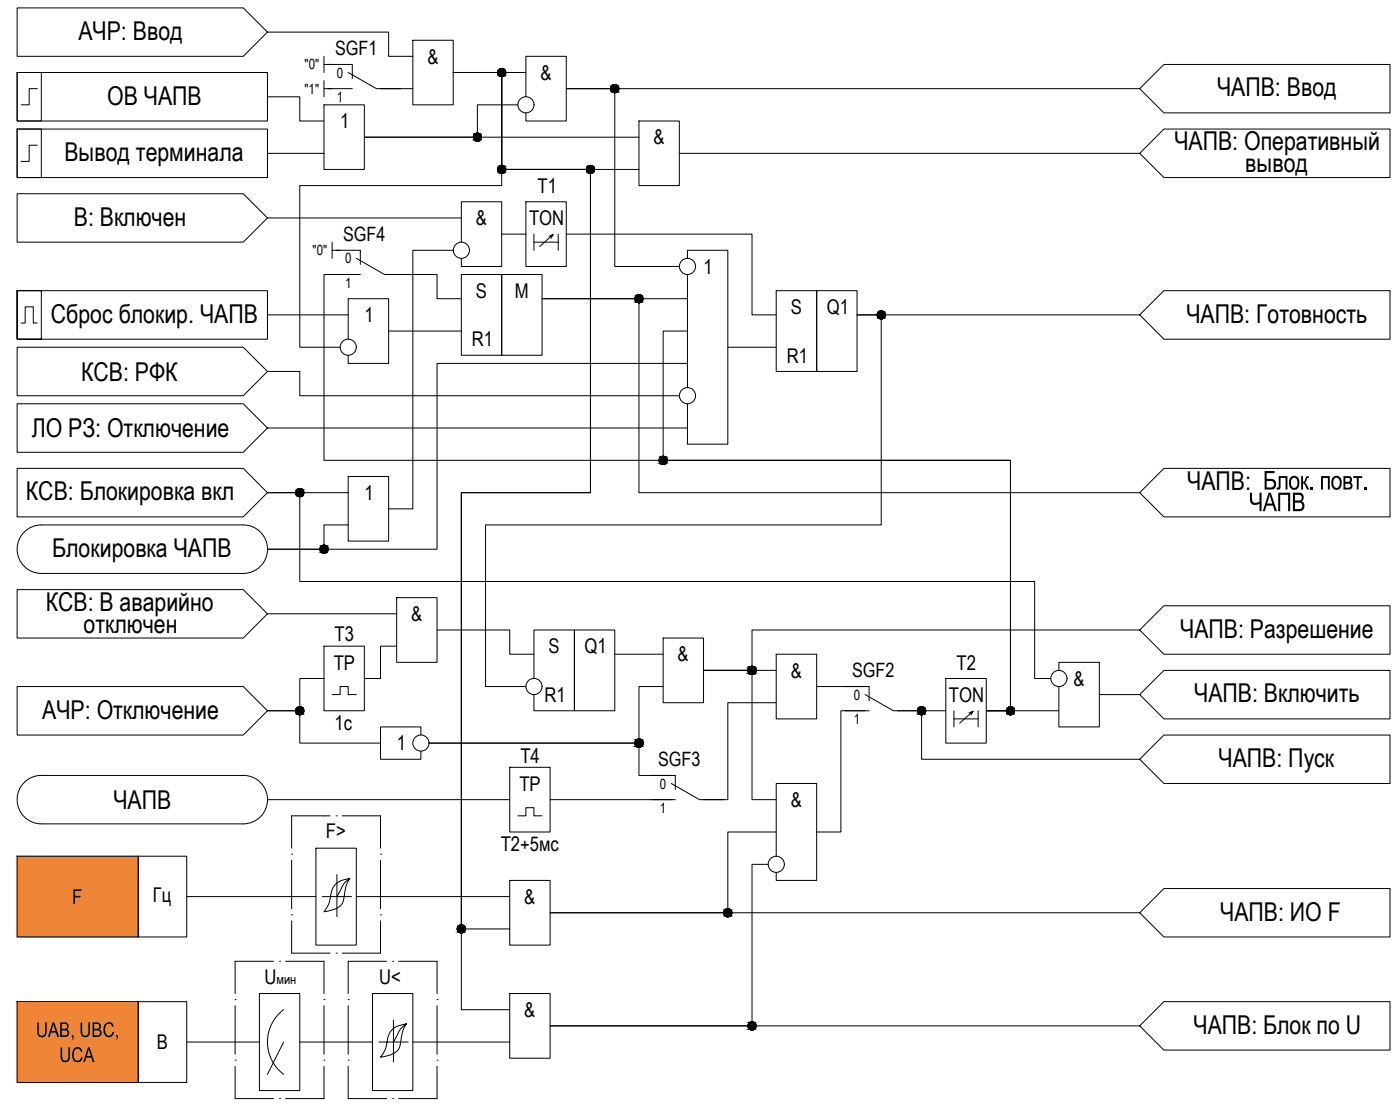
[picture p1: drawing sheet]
<svg xmlns="http://www.w3.org/2000/svg" width="605mm" height="482mm" viewBox="0 0 605 482" stroke-linecap="round" stroke-linejoin="round" font-family="sans-serif">
<!-- layer: 0 -->
<g fill="none" stroke="#000" stroke-width=".43">
<path d="M7.4 3.4h97.7l10.5 10.5-10.5 10.4h-97.7zM115.6 13.9h52.3v10.4h10.5M178.4 17.4h17.4v27.9h-17.4zM7.4 31.3h10.5v21h-10.5zM7.4 31.3h108.2v21h-108.2zM16.1 38.3h-3.5v7h-3.5M140 24.3v7M140 34.8v7M140 27.8h3.5M140 38.3h3.5M164.4 38.3h14M195.8 31.3h21v41.9h59.3"/>
<path d="M195.8 31.3h21v41.9h38.3v139.6h-55.8v188.4h21M195.8 31.3h21v48.9h-87.3v69.8h17.5M195.8 31.3h21v41.9h38.3v139.6h-55.8v223.3h21M195.8 31.3h31.4M492.5 38.3l10.4-10.5h97.7v21h-97.7zM492.5 38.3h-247.8h20.9v76.8h27.9M7.4 55.7h108.2v21h-108.2zM7.4 55.7h10.5v21h-10.5zM115.6 41.8h13.9v10.5h10.5M140 45.3h17.4v27.9h-17.4zM223.8 45.3h-17.5v14h-48.9h118.7M227.2 41.8v-17.5h17.5v28h-17.5v-3.5"/>
<path d="M276.1 52.3h17.4v27.9h-17.4zM16.1 62.7h-3.5v7h-3.5M115.6 66.2h24.4M293.5 66.2h199l10.4 10.5h97.7v-21h-97.7l-10.4 10.5M7.4 83.7h97.7l10.5 10.4-10.5 10.5h-97.7zM115.6 94.1h83.7M227.2 87.2h17.5v27.9h-17.5zM143.5 104.6v7M143.5 108.1h3.5M154 118.6h-14v80.2h296.6v108.2h-10.4h10.4v-108.2h-150.1v-55.8h10.5M167.9 118.6h20.9v10.4h10.5M195.8 108.1h-17.4v111.7h-10.5"/>
<path d="M199.3 118.6h17.5v34.8h-17.5zM199.3 104.6v-17.4h17.5v27.9h-17.5v-3.5M216.8 118.6h17.4v34.8h-17.4zM216.8 101.1h10.4M230.7 101.1v7M230.7 104.6h10.5M237.2 102.1l1.8-.8-5.8 5.2M239 101.3l-.9 1.6M241.2 101.1v7M244.7 101.1h80.2v34.9h10.5M297 111.6v-3.5h17.5v83.7h-17.5v-17.4M297 118.6v48.8"/>
<path d="M7.4 125.5h108.2v21h-108.2v-21v21h10.5v-21zM9.1 139.5h1.8v-7h3.5v7h1.7M115.6 136h34.8M297 129h-62.8h41.9v83.8h216.4M335.4 125.5h17.5v34.9h-17.5zM352.9 125.5h17.4v34.9h-17.4zM492.5 136h-122.2h10.5v90.7h-171v69.8h17.4M492.5 136l10.4-10.5h97.7v21h-97.7zM7.4 150h97.7l10.5 10.4-10.5 10.5h-97.7zM150.4 146.5v-17.5h17.5v28h-17.5v-3.6M167.9 143h31.4M297 157h-108.2v80.2h-73.2h24.4v-10.5h10.4"/>
<path d="M314.5 150h20.9M7.4 174.4h97.7l10.5 10.5-10.5 10.5h-97.7zM115.6 160.4h13.9v10.5h164M115.6 184.9h181.4M7.4 202.3h97.7l10.5 10.5-10.5 10.5h-97.7zM115.6 212.8h13.9v38.3h317.6v42h7M115.6 212.8h34.8M150.4 205.8h17.5v27.9h-17.5zM502.9 202.3h97.7v21h-97.7l-10.4-10.5zM17.9 226.7h87.2a10.5 10.5 0 0 1 10.5 10.5 10.5 10.5 0 0 1-10.5 10.5h-87.2M17.9 226.7a10.5 10.5 0 0 0-10.5 10.5 10.5 10.5 0 0 0 10.5 10.5M7.4 254.7h97.7l10.5 10.4-10.5 10.5h-97.7z"/>
<path d="M171.4 258.1h17.4v28h-17.4zM115.6 265.1h55.8M140 279.1h17.4v27.9h-17.4zM171.4 279.1h-7v14h-7M188.8 272.1h31.5v10.5h10.4M248.2 272.1h17.4v34.9h-17.4zM286.5 275.6h17.5v27.9h-17.5zM492.5 272.1h-167.6v17.4h-20.9M492.5 272.1l10.4-10.5h97.7v21h-97.7zM7.4 296.5h97.7l10.5 10.5-10.5 10.5h-97.7zM140 293.1h-10.5v13.9h-13.9M230.7 293.1v-21h17.5v34.9h-17.5v-7"/>
<path d="M265.6 282.6h20.9M286.5 296.5h-10.4v24.5h-90.7M304 289.5h20.9v55.9h10.5M304 289.5h31.4M335.4 282.6h17.5v27.9h-17.5zM352.9 296.5h20.9M408.7 293.1h17.5v27.9h-17.5zM457.5 289.5v-3.4h17.5v27.9h-17.5v-17.5M115.6 307h13.9v14h34.9M143.5 300h3.5v-3.5h3.4v3.5h3.6M181.9 317.5v-3.5h-17.5v13.9h17.5v-3.5M335.4 303.5h-20.9v41.9h-10.5"/>
<path d="M373.8 307h-10.5v52.4h-10.4M387.8 307h10.4v20.9h94.3M398.2 307h10.5M412.2 307v7M412.2 310.5h10.4M418.6 308l1.9-.8-5.9 5.2M420.5 307.2l-.9 1.6M422.6 307v7M426.2 307h31.3M475 300h17.5M492.5 300l10.4-10.5h97.7v21h-97.7zM17.9 334.9h87.2"/>
<path d="M17.9 334.9a10.5 10.5 0 0 0-10.5 10.5 10.5 10.5 0 0 0 10.5 10.4M105.1 334.9a10.5 10.5 0 0 1 10.5 10.5 10.5 10.5 0 0 1-10.5 10.4h-87.2M185.4 321h90.7v13.9h14M220.3 331.4h17.4v28h-17.4zM492.5 327.9l10.4-10.4h97.7v20.9h-97.7zM115.6 345.4h104.7M223.8 352.4h3.4v-3.5h3.5v3.5h3.5M237.7 345.4h52.4M335.4 359.4h-20.9v34.8h-76.8h254.8M7.4 369.8h52.3v34.9h-52.3zM59.7 369.8h21v34.9h-21zM136.5 366.3h17.5v41.9h-17.5z"/>
<path d="M145.6 377.8v18.1M151.2 379.4l-1.5 2.9-1 5.2a6.3 6.3 0 0 1-5.8 5.7l-2.9 .6a14.2 14.2 0 0 0 3.2-8.6 7.1 7.1 0 0 1 6.3-5.4l1.7-.4-2.7 2.5-2.9 5.4h-6.3M331.9 373.3h-7v69.8h-87.2h254.8M335.4 369.8v-31.4h17.5v41.9h-17.5v-3.5M80.7 387.3h55.8M145.6 387.3h6.3M154 387.3h66.3M220.3 380.3h17.4v27.9h-17.4zM492.5 394.2l10.4-10.4h97.7v20.9h-97.7zM7.4 432.6h52.3v34.9h-52.3zM59.7 432.6h21v34.9h-21zM112.1 429.1h17.4v41.9h-17.4z"/>
<path d="M122.5 436.1a17.5 17.5 0 0 0 0 27.9M160.9 429.1h17.5v41.9h-17.5zM220.3 429.1h17.4v28h-17.4zM80.7 450.1h31.4M122.5 450.1l-6.9 13.9M129.5 450.1h31.4M170 440.6v18.1M170 450.1h6.4M175.6 442.2l-1.5 2.9-1 5.3a6.3 6.3 0 0 1-5.8 5.6l-2.9 .6a14.5 14.5 0 0 0 3.2-8.6 7.1 7.1 0 0 1 6.3-5.4l1.7-.4-2.7 2.5-2.9 5.4h-6.3M178.4 450.1h41.9M492.5 443.1l10.4-10.5h97.7v20.9h-97.7z"/>
<circle cx="216.8" cy="31.3" r="1.76"/>
<circle cx="265.7" cy="38.3" r="1.76"/>
<circle cx="206.3" cy="59.2" r="1.76"/>
<circle cx="227.3" cy="45.3" r="3.5"/>
<circle cx="216.8" cy="73.2" r="1.76"/>
<circle cx="255.2" cy="73.2" r="1.76"/>
<circle cx="199.4" cy="108.1" r="3.5"/>
<circle cx="297.1" cy="115.1" r="3.5"/>
<circle cx="276.1" cy="129" r="1.76"/>
<circle cx="380.8" cy="136" r="1.76"/>
<circle cx="150.5" cy="150" r="3.5"/>
<circle cx="297.1" cy="170.9" r="3.5"/>
<circle cx="286.6" cy="198.8" r="1.76"/>
<circle cx="129.6" cy="212.8" r="1.76"/>
<circle cx="140" cy="237.2" r="1.76"/>
<circle cx="230.7" cy="296.5" r="3.5"/>
<circle cx="325" cy="289.5" r="1.76"/>
<circle cx="457.6" cy="293" r="3.5"/>
<circle cx="129.6" cy="307" r="1.76"/>
<circle cx="398.2" cy="307" r="1.76"/>
<circle cx="436.6" cy="307" r="1.76"/>
<circle cx="181.9" cy="320.9" r="3.5"/>
<circle cx="276.1" cy="320.9" r="1.76"/>
<circle cx="335.4" cy="373.3" r="3.5"/>
<circle cx="314.5" cy="394.2" r="1.76"/>
<circle cx="199.4" cy="401.2" r="1.76"/>
<circle cx="325" cy="443.1" r="1.76"/>
</g>
<g fill="#ef8637" stroke="#ef8637" stroke-width=".43">
<path d="M7.4 369.8l52.3 34.9v-34.9zM7.4 369.8l52.3 34.9h-52.3z"/>
<path d="M7.4 432.6l52.3 34.9v-34.9zM7.4 432.6l52.3 34.9h-52.3z"/>
</g>
<g fill="none" stroke="#000" stroke-width=".43">
<path d="M141.7 27.8h10.5v6.1M141.7 38.3h10.5M150.4 31.3l12.3 7h10.4M145.2 108.1h10.5v6.1M145.2 118.6h10.5M154 111.6l12.2 7h10.4M365.1 296.5h10.4v6.1M365.1 307h10.4M373.8 300l12.2 7h10.5M281.3 334.9h10.5v6.1M290.1 338.4l12.2 7h10.5M142.6 352.4h-16.6v13.9"/>
<path d="M145.2 352.4h.1M147.9 352.4h16.5v13.9M281.3 345.4h10.5M126 368.9h.1M126 371.5v21M164.4 368.9h.1M164.4 371.5v21M126 395.1h.1M126 397.8v13.9h16.6M164.4 395.1h.1M164.4 397.8v13.9h-16.5M118.2 415.2h-16.6v13.9"/>
<path d="M120.8 415.2h.1M123.4 415.2h16.6v13.9M145.2 411.7h.1M167 415.2h-16.6v13.9M169.7 415.2h.1M172.3 415.2h16.5v13.9M101.6 431.7h.1M101.6 434.4v20.9M140 431.7h.1M140 434.4v20.9M150.4 431.7h.1M150.4 434.4v20.9"/>
<path d="M188.8 431.7h.1M188.8 434.4v20.9M101.6 457.9h.1M140 457.9h.1M150.4 457.9h.1M188.8 457.9h.1M101.6 460.5v14h16.6M120.8 474.5h.1M140 460.5v14h-16.6M150.4 460.5v14h16.6M169.7 474.5h.1M188.8 460.5v14h-16.5"/>
</g>
<!-- layer: 0 -->
<g fill="#000" stroke="#000" stroke-width=".43">
<path d="M216.4 33h.8zM216.5 29.6h.5zM265.3 40h.7zM265.4 36.6h.4zM206.1 57.5h.4zM205.9 60.9h.8zM216.4 74.9h.8zM216.5 71.5h.5zM254.8 74.9h.8zM254.9 71.5h.4zM275.7 130.7h.8zM275.8 127.3h.5z"/>
<path d="M380.4 137.7h.8zM380.5 134.3h.5zM286.3 197.1h.5zM129.2 214.5h.8zM129.3 211.1h.4zM286.2 200.5h.8zM139.6 238.9h.8zM139.7 235.5h.5zM324.6 291.2h.8zM324.7 287.8h.5zM129.2 308.7h.8zM129.3 305.3h.4z"/>
<path d="M275.8 319.2h.5zM397.8 308.7h.8zM398 305.3h.4zM436.2 308.7h.8zM436.4 305.3h.4zM275.7 322.7h.8zM199.1 399.5h.4zM314.1 395.9h.8zM314.2 392.5h.5zM199 402.9h.7zM324.6 444.8h.8zM324.7 441.4h.5z"/>
<path d="M216.4 33h.6zM216.5 33h.5z"/>
<path d="M216.5 29.6h.7zM216.4 29.6h.8z"/>
<path d="M216.4 29.6l.9 .1zM216.2 29.7h1.1z"/>
<path d="M216.2 29.7h1.3zM216.1 29.7h1.4z"/>
<path d="M216.2 33h1.1zM216.2 33h1z"/>
<path d="M216.1 29.7l1.5 .1zM215.9 29.8h1.7z"/>
<path d="M216.1 32.9h1.4zM216.1 32.9l1.2 .1z"/>
<path d="M215.9 29.8l1.9 .1zM215.8 29.9h2z"/>
<path d="M215.9 32.8h1.7zM215.9 32.8l1.6 .1z"/>
<path d="M215.8 29.9l2.1 .1zM215.6 30h2.3z"/>
<path d="M215.8 32.8h2zM215.8 32.8h1.8z"/>
<path d="M215.6 30l2.5 .1zM215.5 30.1h2.6z"/>
<path d="M215.6 32.6h2.3zM215.6 32.6l2.2 .2z"/>
<path d="M215.5 30.1l2.6 .2zM215.5 30.1l2.6 .2z"/>
<path d="M215.5 32.5h2.6zM215.5 32.5l2.4 .1z"/>
<path d="M215.4 30.3l2.8 .1zM215.4 30.3l2.8 .1z"/>
<path d="M215.4 32.4h2.7zM215.4 32.4l2.7 .1z"/>
<path d="M215.3 30.4l3 .1zM215.3 30.4l3 .1z"/>
<path d="M215.3 32.3h2.9zM215.3 32.3l2.8 .1z"/>
<path d="M215.2 30.5l3.2 .2zM215.2 30.5l3.2 .2z"/>
<path d="M215.2 32.1h3.1zM215.2 32.1l3 .2z"/>
<path d="M215.2 30.7l3.2 .1zM215.2 30.7l3.2 .1z"/>
<path d="M215.2 32h3.2zM215.2 32l3.1 .1z"/>
<path d="M215.1 30.8l3.4 .2zM215.1 30.8l3.4 .2z"/>
<path d="M215.1 31.8h3.3zM215.1 31.8l3.3 .2z"/>
<path d="M215 31l3.5 .1zM215 31l3.5 .1z"/>
<path d="M215 31.7h3.5zM215 31.7l3.4 .1z"/>
<path d="M215 31.1l3.5 .2zM215 31.1l3.5 .2z"/>
<path d="M215 31.3l3.5 .2zM215 31.3l3.5 .2z"/>
<path d="M215 31.5h3.5zM215 31.5l3.5 .2z"/>
<path d="M265.3 40h.5zM265.4 40h.4z"/>
<path d="M265.4 36.6h.6zM265.3 36.6h.7z"/>
<path d="M265.3 36.6h.9zM265 36.6h1.2z"/>
<path d="M265 36.6l1.4 .1zM264.9 36.7h1.5z"/>
<path d="M265 39.9h1.2zM265 39.9l1 .1z"/>
<path d="M264.9 36.7l1.6 .1zM264.7 36.8h1.8z"/>
<path d="M264.9 39.9h1.5zM264.9 39.9h1.3z"/>
<path d="M264.7 36.8l1.9 .1zM264.7 36.8l1.9 .1z"/>
<path d="M264.7 39.8h1.8zM264.7 39.8l1.7 .1z"/>
<path d="M264.6 36.9l2.1 .1zM264.5 37h2.2z"/>
<path d="M264.6 39.7h2zM264.6 39.7l1.9 .1z"/>
<path d="M264.5 37l2.4 .1zM264.5 37l2.4 .1z"/>
<path d="M264.5 39.6h2.2zM264.5 39.6l2.1 .1z"/>
<path d="M264.4 37.1l2.6 .1zM264.4 37.1l2.6 .1z"/>
<path d="M264.4 39.5h2.5zM264.4 39.5l2.3 .1z"/>
<path d="M264.2 37.2l2.9 .2zM264.2 37.2l2.9 .2z"/>
<path d="M264.2 39.4h2.8zM264.2 39.4l2.7 .1z"/>
<path d="M264.2 37.4l3 .1zM264.2 37.4l3 .1z"/>
<path d="M264.2 39.2h2.9zM264.2 39.2l2.8 .2z"/>
<path d="M264.1 37.5l3.1 .2zM264.1 37.5l3.1 .2z"/>
<path d="M264.1 39.1h3.1zM264.1 39.1l3 .1z"/>
<path d="M264 37.7l3.3 .1zM264 37.7l3.3 .1z"/>
<path d="M264 38.9h3.2zM264 38.9l3.2 .2z"/>
<path d="M263.9 37.8l3.4 .2zM263.9 37.8l3.4 .2z"/>
<path d="M263.9 38.8h3.4zM263.9 38.8l3.3 .1z"/>
<path d="M263.9 38l3.5 .1zM263.9 38l3.5 .1z"/>
<path d="M263.9 38.6h3.4zM263.9 38.6l3.4 .2z"/>
<path d="M263.9 38.1l3.5 .2zM263.9 38.1l3.5 .2z"/>
<path d="M263.9 38.3l3.5 .2zM263.9 38.3l3.5 .2z"/>
<path d="M263.9 38.5h3.5zM263.9 38.5l3.4 .1z"/>
<path d="M206.1 57.5l.6 .1zM205.9 57.6h.8z"/>
<path d="M205.9 57.6h.9zM205.7 57.6h1.1z"/>
<path d="M205.7 57.6h1.3zM205.6 57.6h1.4z"/>
<path d="M205.6 57.6l1.6 .1zM205.4 57.7h1.8z"/>
<path d="M205.4 57.7l1.9 .1zM205.3 57.8h2z"/>
<path d="M205.3 57.8l2.1 .1zM205.1 57.9h2.3z"/>
<path d="M205.1 57.9l2.5 .1zM205.1 58h2.5z"/>
<path d="M205.1 58l2.6 .2zM205.1 58l2.6 .2z"/>
<path d="M204.9 58.2l2.9 .1zM204.9 58.2l2.9 .1z"/>
<path d="M204.8 58.3l3 .1zM204.8 58.3l3 .1z"/>
<path d="M204.8 58.4l3.1 .2zM204.8 58.4l3.1 .2z"/>
<path d="M204.7 58.6l3.3 .1zM204.7 58.6l3.3 .1z"/>
<path d="M204.7 59.9h3.2zM204.7 59.9l3.1 .2z"/>
<path d="M204.6 58.7l3.4 .2zM204.6 58.7l3.4 .2z"/>
<path d="M204.6 59.7h3.4zM204.6 59.7l3.3 .2z"/>
<path d="M204.6 58.9l3.4 .2zM204.6 58.9l3.4 .2z"/>
<path d="M204.5 59.1l3.6 .2zM204.5 59.1l3.6 .2z"/>
<path d="M204.5 59.4l3.5 .2zM204.5 59.4l3.5 .2z"/>
<path d="M204.6 59.6h3.4zM204.6 59.6l3.4 .1z"/>
<path d="M204.5 59.3h3.6zM204.5 59.3l3.5 .1z"/>
<path d="M205.9 60.9l.6 .1zM206.1 61h.4z"/>
<path d="M205.7 60.9h1.1zM205.7 60.9h1z"/>
<path d="M205.6 60.8h1.4zM205.6 60.8l1.2 .1z"/>
<path d="M205.4 60.7h1.8zM205.4 60.7l1.6 .1z"/>
<path d="M205.3 60.7h2zM205.3 60.7h1.9z"/>
<path d="M205.1 60.6h2.3zM205.1 60.6l2.2 .1z"/>
<path d="M205.1 60.4h2.5zM205.1 60.4l2.3 .2z"/>
<path d="M204.9 60.3h2.8zM204.9 60.3l2.7 .1z"/>
<path d="M204.8 60.2h3zM204.8 60.2l2.9 .1z"/>
<path d="M204.8 60.1h3zM204.8 60.1l3 .1z"/>
<path d="M216.4 74.9h.6zM216.5 74.9h.5z"/>
<path d="M216.5 71.5h.7zM216.4 71.5h.8z"/>
<path d="M216.4 71.5l.9 .1zM216.2 71.6h1.1z"/>
<path d="M216.2 71.6h1.3zM216.1 71.6h1.4z"/>
<path d="M216.2 74.8h1.1zM216.2 74.8l1 .1z"/>
<path d="M216.1 71.6l1.5 .1zM215.9 71.7h1.7z"/>
<path d="M216.1 74.8h1.4zM216.1 74.8h1.2z"/>
<path d="M215.9 71.7l1.9 .1zM215.8 71.8h2z"/>
<path d="M215.9 74.7h1.7zM215.9 74.7l1.6 .1z"/>
<path d="M215.8 71.8l2.1 .1zM215.6 71.9h2.3z"/>
<path d="M215.8 74.6h2zM215.8 74.6l1.8 .1z"/>
<path d="M215.6 71.9l2.5 .1zM215.5 72h2.6z"/>
<path d="M215.6 74.5h2.3zM215.6 74.5l2.2 .1z"/>
<path d="M215.5 72l2.6 .1zM215.5 72l2.6 .1z"/>
<path d="M215.5 74.4h2.6zM215.5 74.4l2.4 .1z"/>
<path d="M215.4 72.1l2.8 .1zM215.4 72.1l2.8 .1z"/>
<path d="M215.4 74.3h2.7zM215.4 74.3l2.7 .1z"/>
<path d="M215.3 72.2l3 .2zM215.3 72.2l3 .2z"/>
<path d="M215.3 74.2h2.9zM215.3 74.2l2.8 .1z"/>
<path d="M215.2 72.4l3.2 .1zM215.2 72.4l3.2 .1z"/>
<path d="M215.2 74h3.1zM215.2 74l3 .2z"/>
<path d="M215.2 72.5l3.2 .2zM215.2 72.5l3.2 .2z"/>
<path d="M215.2 73.9h3.2zM215.2 73.9l3.1 .1z"/>
<path d="M215.1 72.7l3.4 .2zM215.1 72.7l3.4 .2z"/>
<path d="M215.1 73.7h3.3zM215.1 73.7l3.3 .2z"/>
<path d="M215 72.9l3.5 .2zM215 72.9l3.5 .2z"/>
<path d="M215 73.5h3.5zM215 73.5l3.4 .2z"/>
<path d="M215 73.1l3.5 .1zM215 73.1l3.5 .1z"/>
<path d="M215 73.2l3.5 .2zM215 73.2l3.5 .2z"/>
<path d="M215 73.4h3.5zM215 73.4l3.5 .1z"/>
<path d="M254.8 74.9h.5zM254.9 74.9h.4z"/>
<path d="M254.9 71.5h.7zM254.8 71.5h.8z"/>
<path d="M254.8 71.5l.9 .1zM254.6 71.6h1.1z"/>
<path d="M254.6 71.6h1.3zM254.5 71.6h1.4z"/>
<path d="M254.6 74.8h1.1zM254.6 74.8l1 .1z"/>
<path d="M254.5 71.6l1.5 .1zM254.3 71.7h1.7z"/>
<path d="M254.5 74.8h1.4zM254.5 74.8h1.2z"/>
<path d="M254.3 71.7l1.9 .1zM254.2 71.8h2z"/>
<path d="M254.3 74.7h1.7zM254.3 74.7l1.6 .1z"/>
<path d="M254.2 71.8l2.1 .1zM254 71.9h2.3z"/>
<path d="M254.2 74.6h2zM254.2 74.6l1.8 .1z"/>
<path d="M254 71.9l2.4 .1zM254 71.9l2.4 .1z"/>
<path d="M254 74.5h2.3zM254 74.5l2.2 .1z"/>
<path d="M253.9 72l2.6 .1zM253.9 72l2.6 .1z"/>
<path d="M253.9 74.4h2.5zM253.9 74.4l2.4 .1z"/>
<path d="M253.8 72.1l2.8 .1zM253.8 72.1l2.8 .1z"/>
<path d="M253.8 74.3h2.7zM253.8 74.3l2.6 .1z"/>
<path d="M253.7 72.2l3 .2zM253.7 72.2l3 .2z"/>
<path d="M253.7 74.2h2.9zM253.7 74.2l2.8 .1z"/>
<path d="M253.6 72.4l3.2 .1zM253.6 72.4l3.2 .1z"/>
<path d="M253.6 74h3.1zM253.6 74l3 .2z"/>
<path d="M253.5 72.5l3.3 .2zM253.5 72.5l3.3 .2z"/>
<path d="M253.5 73.9h3.3zM253.5 73.9l3.2 .1z"/>
<path d="M253.5 72.7l3.4 .2zM253.5 72.7l3.4 .2z"/>
<path d="M253.5 73.7h3.3zM253.5 73.7l3.3 .2z"/>
<path d="M253.4 72.9l3.5 .2zM253.4 72.9l3.5 .2z"/>
<path d="M253.4 73.1l3.5 .1zM253.4 73.1l3.5 .1z"/>
<path d="M253.4 73.4l3.5 .1zM253.4 73.4l3.5 .1z"/>
<path d="M253.4 73.5h3.5zM253.4 73.5l3.4 .2z"/>
<path d="M253.4 73.2h3.5zM253.4 73.2l3.5 .2z"/>
<path d="M275.7 130.7l.6 .1zM275.8 130.8h.5z"/>
<path d="M275.8 127.3h.7zM275.7 127.3h.8z"/>
<path d="M275.7 127.3l.9 .1zM275.5 127.4h1.1z"/>
<path d="M275.5 127.4l1.3 .1zM275.4 127.5h1.4z"/>
<path d="M275.5 130.7h1.1zM275.5 130.7h1z"/>
<path d="M275.4 127.5h1.5zM275.2 127.5h1.7z"/>
<path d="M275.4 130.6h1.4zM275.4 130.6l1.2 .1z"/>
<path d="M275.2 127.5l1.9 .1zM275.1 127.6h2z"/>
<path d="M275.2 130.5h1.7zM275.2 130.5l1.6 .1z"/>
<path d="M275.1 127.6l2.1 .1zM274.9 127.7h2.3z"/>
<path d="M275.1 130.5h2zM275.1 130.5h1.8z"/>
<path d="M274.9 127.7l2.5 .1zM274.9 127.7l2.5 .1z"/>
<path d="M274.9 130.4h2.3zM274.9 130.4l2.2 .1z"/>
<path d="M274.8 127.8l2.6 .2zM274.8 127.8l2.6 .2z"/>
<path d="M274.8 130.2h2.6zM274.8 130.2l2.4 .2z"/>
<path d="M274.7 128l2.9 .1zM274.7 128l2.9 .1z"/>
<path d="M274.7 130.1h2.7zM274.7 130.1l2.7 .1z"/>
<path d="M274.7 128.1l2.9 .1zM274.7 128.1l2.9 .1z"/>
<path d="M274.7 130h2.9zM274.7 130l2.7 .1z"/>
<path d="M274.5 128.2l3.2 .2zM274.5 128.2l3.2 .2z"/>
<path d="M274.5 129.8h3.1zM274.5 129.8l3.1 .2z"/>
<path d="M274.5 128.4l3.2 .2zM274.5 128.4l3.2 .2z"/>
<path d="M274.5 129.7h3.2zM274.5 129.7l3.1 .1z"/>
<path d="M274.4 128.6l3.4 .1zM274.4 128.6l3.4 .1z"/>
<path d="M274.4 129.5h3.3zM274.4 129.5l3.3 .2z"/>
<path d="M274.4 128.7l3.4 .1zM274.4 128.7l3.4 .1z"/>
<path d="M274.4 129.4h3.4zM274.4 129.4l3.3 .1z"/>
<path d="M274.4 128.8l3.4 .2zM274.4 128.8l3.4 .2z"/>
<path d="M274.4 129l3.4 .2zM274.4 129l3.4 .2z"/>
<path d="M274.4 129.2h3.4zM274.4 129.2l3.4 .2z"/>
<path d="M380.4 137.7h.6zM380.5 137.7h.5z"/>
<path d="M380.5 134.3h.7zM380.4 134.3h.8z"/>
<path d="M380.4 134.3l.9 .1zM380.2 134.4h1.1z"/>
<path d="M380.2 134.4h1.3zM380.1 134.4h1.4z"/>
<path d="M380.2 137.7h1.1zM380.2 137.7h1z"/>
<path d="M380.1 134.4l1.5 .1zM379.9 134.5h1.7z"/>
<path d="M380.1 137.6h1.4zM380.1 137.6l1.2 .1z"/>
<path d="M379.9 134.5l1.9 .1zM379.8 134.6h2z"/>
<path d="M379.9 137.5h1.7zM379.9 137.5l1.6 .1z"/>
<path d="M379.8 134.6l2.1 .1zM379.6 134.7h2.3z"/>
<path d="M379.8 137.4h2zM379.8 137.4l1.8 .1z"/>
<path d="M379.6 134.7l2.5 .1zM379.6 134.7l2.5 .1z"/>
<path d="M379.6 137.3h2.3zM379.6 137.3l2.2 .1z"/>
<path d="M379.5 134.8l2.6 .1zM379.5 134.8l2.6 .1z"/>
<path d="M379.5 137.2h2.6zM379.5 137.2l2.4 .1z"/>
<path d="M379.4 134.9l2.9 .2zM379.4 134.9l2.9 .2z"/>
<path d="M379.4 137.1h2.7zM379.4 137.1l2.7 .1z"/>
<path d="M379.3 135.1l3 .1zM379.3 135.1l3 .1z"/>
<path d="M379.3 137h3zM379.3 137l2.8 .1z"/>
<path d="M379.2 135.2l3.2 .2zM379.2 135.2l3.2 .2z"/>
<path d="M379.2 136.8h3.1zM379.2 136.8l3.1 .2z"/>
<path d="M379.2 135.4l3.2 .1zM379.2 135.4l3.2 .1z"/>
<path d="M379.2 136.7h3.2zM379.2 136.7l3.1 .1z"/>
<path d="M379.1 135.5l3.4 .2zM379.1 135.5l3.4 .2z"/>
<path d="M379.1 136.5h3.3zM379.1 136.5l3.3 .2z"/>
<path d="M379.1 135.7l3.4 .1zM379.1 135.7l3.4 .1z"/>
<path d="M379.1 136.3h3.4zM379.1 136.3l3.3 .2z"/>
<path d="M379 135.8l3.5 .2zM379 135.8l3.5 .2z"/>
<path d="M379 136l3.5 .2zM379 136l3.5 .2z"/>
<path d="M379 136.2h3.5zM379 136.2l3.5 .1z"/>
<path d="M286.3 197.1h.7zM286.2 197.1h.8z"/>
<path d="M286.2 197.1l.9 .1zM286 197.2h1.1z"/>
<path d="M286 197.2h1.3zM285.9 197.2h1.4z"/>
<path d="M285.9 197.2l1.5 .1zM285.7 197.3h1.7z"/>
<path d="M285.7 197.3l1.9 .1zM285.6 197.4h2z"/>
<path d="M285.6 197.4l2.1 .1zM285.4 197.5h2.3z"/>
<path d="M285.4 197.5l2.4 .1zM285.4 197.5l2.4 .1z"/>
<path d="M285.3 197.6l2.6 .2zM285.3 197.6l2.6 .2z"/>
<path d="M285.2 197.8l2.8 .1zM285.2 197.8l2.8 .1z"/>
<path d="M285.2 199.9h2.7zM285.2 199.9l2.6 .1z"/>
<path d="M285.1 197.9l3 .1zM285.1 197.9l3 .1z"/>
<path d="M285.1 199.8h2.9zM285.1 199.8l2.8 .1z"/>
<path d="M285 198l3.2 .2zM285 198l3.2 .2z"/>
<path d="M285 199.6h3.1zM285 199.6l3 .2z"/>
<path d="M284.9 198.2l3.3 .1zM284.9 198.2l3.3 .1z"/>
<path d="M284.9 199.5h3.3zM284.9 199.5l3.2 .1z"/>
<path d="M284.9 198.3l3.4 .2zM284.9 198.3l3.4 .2z"/>
<path d="M284.9 199.3h3.3zM284.9 199.3l3.3 .2z"/>
<path d="M284.9 198.5l3.4 .2zM284.9 198.5l3.4 .2z"/>
<path d="M284.8 198.7l3.5 .1zM284.8 198.7l3.5 .1z"/>
<path d="M284.8 199l3.5 .2zM284.8 199l3.5 .2z"/>
<path d="M284.9 199.2h3.4zM284.9 199.2l3.3 .1z"/>
<path d="M284.8 198.8h3.5zM284.8 198.8l3.5 .2z"/>
<path d="M129.2 214.5h.5zM129.3 214.5h.4z"/>
<path d="M129.3 211.1h.7zM129.2 211.1h.8z"/>
<path d="M129.2 211.1h.9zM128.9 211.1h1.2z"/>
<path d="M128.9 211.1l1.4 .1zM128.8 211.2h1.5z"/>
<path d="M128.9 214.4h1.2zM128.9 214.4l1.1 .1z"/>
<path d="M128.8 211.2l1.6 .1zM128.6 211.3h1.8z"/>
<path d="M128.8 214.4h1.5zM128.8 214.4h1.3z"/>
<path d="M128.6 211.3l1.9 .1zM128.5 211.4h2z"/>
<path d="M128.6 214.3h1.8zM128.6 214.3l1.7 .1z"/>
<path d="M128.5 211.4l2.2 .1zM128.5 211.4l2.2 .1z"/>
<path d="M128.5 214.2h2zM128.5 214.2l1.9 .1z"/>
<path d="M128.4 211.5l2.4 .1zM128.3 211.6h2.5z"/>
<path d="M128.4 214.1h2.3zM128.4 214.1l2.1 .1z"/>
<path d="M128.3 211.6l2.6 .1zM128.1 211.7h2.8z"/>
<path d="M128.3 214h2.5zM128.3 214l2.4 .1z"/>
<path d="M128.1 211.7l2.9 .1zM128.1 211.7l2.9 .1z"/>
<path d="M128.1 213.9h2.8zM128.1 213.9l2.7 .1z"/>
<path d="M128.1 211.8l3 .2zM128.1 211.8l3 .2z"/>
<path d="M128.1 213.7h2.9zM128.1 213.7l2.8 .2z"/>
<path d="M128 212l3.1 .1zM128 212l3.1 .1z"/>
<path d="M128 213.6h3.1zM128 213.6l3 .1z"/>
<path d="M127.9 212.1l3.3 .2zM127.9 212.1l3.3 .2z"/>
<path d="M127.9 213.4h3.2zM127.9 213.4l3.2 .2z"/>
<path d="M127.8 212.3l3.4 .2zM127.8 212.3l3.4 .2z"/>
<path d="M127.8 213.3h3.4zM127.8 213.3l3.3 .1z"/>
<path d="M127.8 212.5l3.5 .1zM127.8 212.5l3.5 .1z"/>
<path d="M127.8 213.1h3.4zM127.8 213.1l3.4 .2z"/>
<path d="M127.8 212.6l3.5 .2zM127.8 212.6l3.5 .2z"/>
<path d="M127.8 212.8l3.5 .2zM127.8 212.8l3.5 .2z"/>
<path d="M127.8 213h3.5zM127.8 213l3.4 .1z"/>
<path d="M286.2 200.5l.6 .1zM286.3 200.6h.5z"/>
<path d="M286 200.5h1.1zM286 200.5h1z"/>
<path d="M285.9 200.4h1.4zM285.9 200.4l1.2 .1z"/>
<path d="M285.7 200.3h1.7zM285.7 200.3l1.6 .1z"/>
<path d="M285.6 200.3h2zM285.6 200.3h1.8z"/>
<path d="M285.4 200.1h2.3zM285.4 200.1l2.2 .2z"/>
<path d="M285.3 200h2.5zM285.3 200l2.4 .1z"/>
<path d="M139.6 238.9l.6 .1zM139.7 239h.5z"/>
<path d="M139.7 235.5h.7zM139.6 235.5h.8z"/>
<path d="M139.6 235.5l.9 .1zM139.4 235.6h1.1z"/>
<path d="M139.4 235.6h1.3zM139.3 235.6h1.4z"/>
<path d="M139.4 238.9h1.1zM139.4 238.9h1z"/>
<path d="M139.3 235.6l1.5 .1zM139.1 235.7h1.7z"/>
<path d="M139.3 238.8h1.4zM139.3 238.8l1.2 .1z"/>
<path d="M139.1 235.7l1.9 .1zM139 235.8h2z"/>
<path d="M139.1 238.7h1.7zM139.1 238.7l1.6 .1z"/>
<path d="M139 235.8l2.1 .1zM138.8 235.9h2.3z"/>
<path d="M139 238.6h2zM139 238.6l1.8 .1z"/>
<path d="M138.8 235.9l2.5 .1zM138.8 235.9l2.5 .1z"/>
<path d="M138.8 238.5h2.3zM138.8 238.5l2.2 .1z"/>
<path d="M138.8 236l2.5 .1zM138.6 236.1h2.7z"/>
<path d="M138.8 238.4h2.5zM138.8 238.4l2.3 .1z"/>
<path d="M138.6 236.1l2.9 .1zM138.6 236.1l2.9 .1z"/>
<path d="M138.6 238.3h2.7zM138.6 238.3l2.7 .1z"/>
<path d="M138.5 236.2l3.1 .2zM138.5 236.2l3.1 .2z"/>
<path d="M138.5 238.2h3zM138.5 238.2l2.8 .1z"/>
<path d="M138.5 236.4l3.1 .1zM138.5 236.4l3.1 .1z"/>
<path d="M138.5 238h3.1zM138.5 238l3 .2z"/>
<path d="M138.4 236.5l3.3 .2zM138.4 236.5l3.3 .2z"/>
<path d="M138.4 237.9h3.2zM138.4 237.9l3.2 .1z"/>
<path d="M138.3 236.7l3.4 .2zM138.3 236.7l3.4 .2z"/>
<path d="M138.3 237.7h3.4zM138.3 237.7l3.3 .2z"/>
<path d="M138.3 236.9l3.4 .2zM138.3 236.9l3.4 .2z"/>
<path d="M138.3 237.1l3.4 .1zM138.3 237.1l3.4 .1z"/>
<path d="M138.3 237.2l3.4 .2zM138.3 237.2l3.4 .2z"/>
<path d="M138.3 237.4l3.4 .2zM138.3 237.4l3.4 .2z"/>
<path d="M138.3 237.6h3.4zM138.3 237.6l3.4 .1z"/>
<path d="M324.6 291.2l.6 .1zM324.7 291.3h.5z"/>
<path d="M324.6 291.2l.6 .1zM324.7 291.3h.5z"/>
<path d="M324.7 287.8l.7 .1zM324.6 287.9h.8z"/>
<path d="M324.7 287.8l.7 .1zM324.6 287.9h.8z"/>
<path d="M324.6 287.9h.9zM324.4 287.9h1.1z"/>
<path d="M324.6 287.9h.9zM324.4 287.9h1.1z"/>
<path d="M324.4 287.9l1.3 .1zM324.2 288h1.5z"/>
<path d="M324.4 291.2h1.1zM324.4 291.2h1z"/>
<path d="M324.4 287.9l1.3 .1zM324.2 288h1.5z"/>
<path d="M324.4 291.2h1.1zM324.4 291.2h1z"/>
<path d="M324.2 288h1.6zM324.1 288h1.7z"/>
<path d="M324.2 291.2h1.5zM324.2 291.2h1.3z"/>
<path d="M324.2 288h1.6zM324.1 288h1.7z"/>
<path d="M324.2 291.2h1.5zM324.2 291.2h1.3z"/>
<path d="M324.1 288l1.9 .1zM323.9 288.1h2.1z"/>
<path d="M324.1 291.1h1.7zM324.1 291.1l1.6 .1z"/>
<path d="M324.1 288l1.9 .1zM323.9 288.1h2.1z"/>
<path d="M324.1 291.1h1.7zM324.1 291.1l1.6 .1z"/>
<path d="M323.9 288.1l2.2 .1zM323.8 288.2h2.3z"/>
<path d="M323.9 291h2.1zM323.9 291l1.9 .1z"/>
<path d="M323.9 288.1l2.2 .1zM323.8 288.2h2.3z"/>
<path d="M323.9 291h2.1zM323.9 291l1.9 .1z"/>
<path d="M323.8 288.2l2.4 .2zM323.7 288.4h2.5z"/>
<path d="M323.8 290.9h2.3zM323.8 290.9l2.2 .1z"/>
<path d="M323.8 288.2l2.4 .2zM323.7 288.4h2.5z"/>
<path d="M323.8 290.9h2.3zM323.8 290.9l2.2 .1z"/>
<path d="M323.7 288.4l2.6 .1zM323.7 288.4l2.6 .1z"/>
<path d="M323.7 290.8h2.5zM323.7 290.8l2.4 .1z"/>
<path d="M323.7 288.4l2.6 .1zM323.7 288.4l2.6 .1z"/>
<path d="M323.7 290.8h2.5zM323.7 290.8l2.4 .1z"/>
<path d="M323.6 288.5l2.8 .1zM323.6 288.5l2.8 .1z"/>
<path d="M323.6 290.6h2.7zM323.6 290.6l2.6 .2z"/>
<path d="M323.6 288.5l2.8 .1zM323.6 288.5l2.8 .1z"/>
<path d="M323.6 290.6h2.7zM323.6 290.6l2.6 .2z"/>
<path d="M323.5 288.6l3 .1zM323.4 288.7h3.1z"/>
<path d="M323.5 290.5h2.9zM323.5 290.5l2.8 .1z"/>
<path d="M323.5 288.6l3 .1zM323.4 288.7h3.1z"/>
<path d="M323.5 290.5h2.9zM323.5 290.5l2.8 .1z"/>
<path d="M323.4 288.7l3.2 .2zM323.4 288.7l3.2 .2z"/>
<path d="M323.4 290.4h3.1zM323.4 290.4l3 .1z"/>
<path d="M323.4 288.7l3.2 .2zM323.4 288.7l3.2 .2z"/>
<path d="M323.4 290.4h3.1zM323.4 290.4l3 .1z"/>
<path d="M323.3 288.9l3.3 .2zM323.3 288.9l3.3 .2z"/>
<path d="M323.3 290.2h3.3zM323.3 290.2l3.2 .2z"/>
<path d="M323.3 288.9l3.3 .2zM323.3 288.9l3.3 .2z"/>
<path d="M323.3 290.2h3.3zM323.3 290.2l3.2 .2z"/>
<path d="M323.3 289.1l3.4 .1zM323.3 289.1l3.4 .1z"/>
<path d="M323.3 290.1h3.3zM323.3 290.1l3.3 .1z"/>
<path d="M323.3 289.1l3.4 .1zM323.3 289.1l3.4 .1z"/>
<path d="M323.3 290.1h3.3zM323.3 290.1l3.3 .1z"/>
<path d="M323.2 289.2l3.5 .2zM323.2 289.2l3.5 .2z"/>
<path d="M323.2 289.4l3.5 .1zM323.2 289.4l3.5 .1z"/>
<path d="M323.2 289.5l3.5 .2zM323.2 289.5l3.5 .2z"/>
<path d="M323.2 289.7l3.5 .2zM323.2 289.7l3.5 .2z"/>
<path d="M323.2 289.9h3.5zM323.2 289.9l3.4 .2z"/>
<path d="M323.2 289.2l3.5 .2zM323.2 289.2l3.5 .2z"/>
<path d="M323.2 289.4l3.5 .1zM323.2 289.4l3.5 .1z"/>
<path d="M323.2 289.5l3.5 .2zM323.2 289.5l3.5 .2z"/>
<path d="M323.2 289.7l3.5 .2zM323.2 289.7l3.5 .2z"/>
<path d="M323.2 289.9h3.5zM323.2 289.9l3.4 .2z"/>
<path d="M129.2 308.7h.5zM129.3 308.7h.4z"/>
<path d="M129.3 305.3h.7zM129.2 305.3h.8z"/>
<path d="M129.2 305.3h.9zM128.9 305.3h1.2z"/>
<path d="M128.9 305.3l1.4 .1zM128.8 305.4h1.5z"/>
<path d="M128.9 308.6h1.2zM128.9 308.6l1.1 .1z"/>
<path d="M128.8 305.4l1.6 .1zM128.6 305.5h1.8z"/>
<path d="M128.8 308.6h1.5zM128.8 308.6h1.3z"/>
<path d="M128.6 305.5l1.9 .1zM128.5 305.6h2z"/>
<path d="M128.6 308.5h1.8zM128.6 308.5l1.7 .1z"/>
<path d="M128.5 305.6l2.2 .1zM128.4 305.7h2.3z"/>
<path d="M128.5 308.4h2zM128.5 308.4l1.9 .1z"/>
<path d="M128.4 305.7l2.4 .1zM128.4 305.7l2.4 .1z"/>
<path d="M128.4 308.3h2.3zM128.4 308.3l2.1 .1z"/>
<path d="M128.3 305.8l2.6 .1zM128.1 305.9h2.8z"/>
<path d="M128.3 308.2h2.5zM128.3 308.2l2.4 .1z"/>
<path d="M128.1 305.9l2.9 .2zM128.1 305.9l2.9 .2z"/>
<path d="M128.1 308.1h2.8zM128.1 308.1l2.7 .1z"/>
<path d="M128.1 306.1l3 .1zM128.1 306.1l3 .1z"/>
<path d="M128.1 308h2.9zM128.1 308l2.8 .1z"/>
<path d="M128 306.2l3.1 .2zM128 306.2l3.1 .2z"/>
<path d="M128 307.8h3.1zM128 307.8l3 .2z"/>
<path d="M127.9 306.4l3.3 .1zM127.9 306.4l3.3 .1z"/>
<path d="M127.9 307.7h3.2zM127.9 307.7l3.2 .1z"/>
<path d="M127.8 306.5l3.4 .2zM127.8 306.5l3.4 .2z"/>
<path d="M127.8 307.5h3.4zM127.8 307.5l3.3 .2z"/>
<path d="M127.8 306.7l3.5 .1zM127.8 306.7l3.5 .1z"/>
<path d="M127.8 307.3h3.4zM127.8 307.3l3.4 .2z"/>
<path d="M127.8 306.8l3.5 .2zM127.8 306.8l3.5 .2z"/>
<path d="M127.8 307l3.5 .2zM127.8 307l3.5 .2z"/>
<path d="M127.8 307.2h3.5zM127.8 307.2l3.4 .1z"/>
<path d="M275.8 319.2l.7 .1zM275.7 319.3h.8z"/>
<path d="M275.8 319.2l.7 .1zM275.7 319.3h.8z"/>
<path d="M275.7 319.3h.9zM275.5 319.3h1.1z"/>
<path d="M275.7 319.3h.9zM275.5 319.3h1.1z"/>
<path d="M275.5 319.3l1.3 .1zM275.4 319.4h1.4z"/>
<path d="M275.5 319.3l1.3 .1zM275.4 319.4h1.4z"/>
<path d="M275.4 319.4h1.5zM275.2 319.4h1.7z"/>
<path d="M275.4 319.4h1.5zM275.2 319.4h1.7z"/>
<path d="M275.2 319.4l1.9 .1zM275.1 319.5h2z"/>
<path d="M275.2 319.4l1.9 .1zM275.1 319.5h2z"/>
<path d="M275.1 319.5l2.1 .1zM275.1 319.5l2.1 .1z"/>
<path d="M275.1 319.5l2.1 .1zM275.1 319.5l2.1 .1z"/>
<path d="M274.9 319.6l2.5 .2zM274.9 319.6l2.5 .2z"/>
<path d="M274.9 319.6l2.5 .2zM274.9 319.6l2.5 .2z"/>
<path d="M274.8 319.8l2.6 .1zM274.8 319.8l2.6 .1z"/>
<path d="M274.8 319.8l2.6 .1zM274.8 319.8l2.6 .1z"/>
<path d="M274.7 319.9l2.9 .1zM274.7 319.9l2.9 .1z"/>
<path d="M274.7 319.9l2.9 .1zM274.7 319.9l2.9 .1z"/>
<path d="M397.8 308.7h.6zM398 308.7h.4z"/>
<path d="M398 305.3h.6zM397.8 305.3h.8z"/>
<path d="M397.8 305.3h1zM397.7 305.3h1.1z"/>
<path d="M397.7 305.3l1.2 .1zM397.5 305.4h1.4z"/>
<path d="M397.7 308.6h1.1zM397.7 308.6l.9 .1z"/>
<path d="M397.5 305.4l1.6 .1zM397.4 305.5h1.7z"/>
<path d="M397.5 308.6h1.4zM397.5 308.6h1.3z"/>
<path d="M397.4 305.5l1.8 .1zM397.2 305.6h2z"/>
<path d="M397.4 308.5h1.7zM397.4 308.5l1.5 .1z"/>
<path d="M397.2 305.6l2.2 .1zM397.1 305.7h2.3z"/>
<path d="M397.2 308.4h2zM397.2 308.4l1.9 .1z"/>
<path d="M397.1 305.7l2.4 .1zM397.1 305.7l2.4 .1z"/>
<path d="M397.1 308.3h2.3zM397.1 308.3l2.1 .1z"/>
<path d="M397 305.8l2.6 .1zM397 305.8l2.6 .1z"/>
<path d="M397 308.2h2.5zM397 308.2l2.4 .1z"/>
<path d="M396.9 305.9l2.8 .2zM396.9 305.9l2.8 .2z"/>
<path d="M396.9 308.1h2.7zM396.9 308.1l2.6 .1z"/>
<path d="M396.8 306.1l3 .1zM396.8 306.1l3 .1z"/>
<path d="M396.8 308h2.9zM396.8 308l2.8 .1z"/>
<path d="M396.7 306.2l3.1 .2zM396.7 306.2l3.1 .2z"/>
<path d="M396.7 307.8h3.1zM396.7 307.8l3 .2z"/>
<path d="M396.6 306.4l3.3 .1zM396.6 306.4l3.3 .1z"/>
<path d="M396.6 307.7h3.2zM396.6 307.7l3.2 .1z"/>
<path d="M396.6 306.5l3.4 .2zM396.6 306.5l3.4 .2z"/>
<path d="M396.6 307.5h3.3zM396.6 307.5l3.2 .2z"/>
<path d="M396.5 306.7l3.5 .1zM396.5 306.7l3.5 .1z"/>
<path d="M396.5 306.8l3.5 .2zM396.5 306.8l3.5 .2z"/>
<path d="M396.5 307l3.5 .2zM396.5 307l3.5 .2z"/>
<path d="M396.5 307.2l3.5 .1zM396.5 307.2l3.5 .1z"/>
<path d="M396.5 307.3h3.5zM396.5 307.3l3.4 .2z"/>
<path d="M436.2 308.7h.6zM436.4 308.7h.4z"/>
<path d="M436.4 305.3h.6zM436.2 305.3h.8z"/>
<path d="M436.2 305.3h1zM436 305.3h1.2z"/>
<path d="M436 305.3l1.3 .1zM435.9 305.4h1.4z"/>
<path d="M436 308.6h1.2zM436 308.6l1 .1z"/>
<path d="M435.9 305.4l1.6 .1zM435.7 305.5h1.8z"/>
<path d="M435.9 308.6h1.4zM435.9 308.6h1.3z"/>
<path d="M435.7 305.5l1.9 .1zM435.6 305.6h2z"/>
<path d="M435.7 308.5h1.8zM435.7 308.5l1.6 .1z"/>
<path d="M435.6 305.6l2.2 .1zM435.5 305.7h2.3z"/>
<path d="M435.6 308.4h2zM435.6 308.4l1.9 .1z"/>
<path d="M435.5 305.7l2.4 .1zM435.5 305.7l2.4 .1z"/>
<path d="M435.5 308.3h2.3zM435.5 308.3l2.1 .1z"/>
<path d="M435.3 305.8l2.7 .1zM435.2 305.9h2.8z"/>
<path d="M435.3 308.2h2.6zM435.3 308.2l2.5 .1z"/>
<path d="M435.2 305.9l2.9 .2zM435.2 305.9l2.9 .2z"/>
<path d="M435.2 308.1h2.8zM435.2 308.1l2.7 .1z"/>
<path d="M435.1 306.1l3 .1zM435.1 306.1l3 .1z"/>
<path d="M435.1 308h3zM435.1 308l2.9 .1z"/>
<path d="M435.1 306.2l3.1 .2zM435.1 306.2l3.1 .2z"/>
<path d="M435.1 307.8h3zM435.1 307.8l3 .2z"/>
<path d="M435 306.4l3.3 .1zM435 306.4l3.3 .1z"/>
<path d="M435 307.7h3.2zM435 307.7l3.1 .1z"/>
<path d="M434.9 306.5l3.4 .2zM434.9 306.5l3.4 .2z"/>
<path d="M434.9 307.5h3.4zM434.9 307.5l3.3 .2z"/>
<path d="M434.9 306.7l3.5 .1zM434.9 306.7l3.5 .1z"/>
<path d="M434.9 307.3h3.4zM434.9 307.3l3.4 .2z"/>
<path d="M434.9 306.8l3.5 .2zM434.9 306.8l3.5 .2z"/>
<path d="M434.9 307l3.5 .2zM434.9 307l3.5 .2z"/>
<path d="M434.9 307.2h3.5zM434.9 307.2l3.4 .1z"/>
<path d="M275.7 322.7h.6zM275.8 322.7h.5z"/>
<path d="M275.7 322.7h.6zM275.8 322.7h.5z"/>
<path d="M275.5 322.6h1.1zM275.5 322.6l1 .1z"/>
<path d="M275.5 322.6h1.1zM275.5 322.6l1 .1z"/>
<path d="M275.4 322.6h1.4zM275.4 322.6h1.2z"/>
<path d="M275.4 322.6h1.4zM275.4 322.6h1.2z"/>
<path d="M275.2 322.5h1.7zM275.2 322.5l1.6 .1z"/>
<path d="M275.2 322.5h1.7zM275.2 322.5l1.6 .1z"/>
<path d="M275.1 322.4h2zM275.1 322.4l1.8 .1z"/>
<path d="M275.1 322.4h2zM275.1 322.4l1.8 .1z"/>
<path d="M274.9 322.3h2.3zM274.9 322.3l2.2 .1z"/>
<path d="M274.9 322.3h2.3zM274.9 322.3l2.2 .1z"/>
<path d="M274.8 322.1h2.6zM274.8 322.1l2.4 .2z"/>
<path d="M274.8 322.1h2.6zM274.8 322.1l2.4 .2z"/>
<path d="M274.7 322.1h2.7zM274.7 322.1h2.7z"/>
<path d="M274.7 322.1h2.7zM274.7 322.1h2.7z"/>
<path d="M274.7 320l2.9 .2zM274.7 320l2.9 .2z"/>
<path d="M274.7 321.9h2.9zM274.7 321.9l2.7 .2z"/>
<path d="M274.7 320l2.9 .2zM274.7 320l2.9 .2z"/>
<path d="M274.7 321.9h2.9zM274.7 321.9l2.7 .2z"/>
<path d="M274.5 320.2l3.2 .1zM274.5 320.2l3.2 .1z"/>
<path d="M274.5 321.8h3.1zM274.5 321.8l3.1 .1z"/>
<path d="M274.5 320.2l3.2 .1zM274.5 320.2l3.2 .1z"/>
<path d="M274.5 321.8h3.1zM274.5 321.8l3.1 .1z"/>
<path d="M274.5 320.3l3.2 .1zM274.5 320.3l3.2 .1z"/>
<path d="M274.5 321.6h3.2zM274.5 321.6l3.1 .2z"/>
<path d="M274.5 320.3l3.2 .1zM274.5 320.3l3.2 .1z"/>
<path d="M274.5 321.6h3.2zM274.5 321.6l3.1 .2z"/>
<path d="M274.4 320.4l3.4 .2zM274.4 320.4l3.4 .2z"/>
<path d="M274.4 321.5h3.3zM274.4 321.5l3.3 .1z"/>
<path d="M274.4 320.4l3.4 .2zM274.4 320.4l3.4 .2z"/>
<path d="M274.4 321.5h3.3zM274.4 321.5l3.3 .1z"/>
<path d="M274.4 320.6l3.4 .2zM274.4 320.6l3.4 .2z"/>
<path d="M274.4 321.3h3.4zM274.4 321.3l3.3 .2z"/>
<path d="M274.4 320.6l3.4 .2zM274.4 320.6l3.4 .2z"/>
<path d="M274.4 321.3h3.4zM274.4 321.3l3.3 .2z"/>
<path d="M274.4 320.8l3.4 .2zM274.4 320.8l3.4 .2z"/>
<path d="M274.4 321l3.4 .1zM274.4 321l3.4 .1z"/>
<path d="M274.4 321.1h3.4zM274.4 321.1l3.4 .2z"/>
<path d="M274.4 320.8l3.4 .2zM274.4 320.8l3.4 .2z"/>
<path d="M274.4 321l3.4 .1zM274.4 321l3.4 .1z"/>
<path d="M274.4 321.1h3.4zM274.4 321.1l3.4 .2z"/>
<path d="M199.1 399.5h.6zM199 399.5h.7z"/>
<path d="M199 399.5l.8 .1zM198.7 399.6h1.1z"/>
<path d="M198.7 399.6h1.4zM198.6 399.6h1.5z"/>
<path d="M198.6 399.6l1.6 .1zM198.5 399.7h1.7z"/>
<path d="M198.5 399.7l1.8 .1zM198.3 399.8h2z"/>
<path d="M198.3 399.8l2.1 .1zM198.3 399.8l2.1 .1z"/>
<path d="M198.2 399.9l2.4 .1zM198.2 399.9l2.4 .1z"/>
<path d="M314.1 395.9l.6 .1zM314.2 396h.5z"/>
<path d="M314.2 392.5h.7zM314.1 392.5h.8z"/>
<path d="M314.1 392.5l.9 .1zM313.9 392.6h1.1z"/>
<path d="M313.9 392.6l1.3 .1zM313.8 392.7h1.4z"/>
<path d="M313.9 395.9h1.1zM313.9 395.9h1z"/>
<path d="M313.8 392.7h1.5zM313.6 392.7h1.7z"/>
<path d="M313.8 395.8h1.4zM313.8 395.8l1.2 .1z"/>
<path d="M313.6 392.7l1.9 .1zM313.5 392.8h2z"/>
<path d="M313.6 395.8h1.7zM313.6 395.8h1.6z"/>
<path d="M313.5 392.8l2.1 .1zM313.3 392.9h2.3z"/>
<path d="M313.5 395.7h2zM313.5 395.7l1.8 .1z"/>
<path d="M313.3 392.9l2.5 .2zM313.3 392.9l2.5 .2z"/>
<path d="M313.3 395.5h2.3zM313.3 395.5l2.2 .2z"/>
<path d="M313.2 393.1l2.6 .1zM313.2 393.1l2.6 .1z"/>
<path d="M313.2 395.5h2.6zM313.2 395.5h2.4z"/>
<path d="M313.1 393.2l2.8 .1zM313.1 393.2l2.8 .1z"/>
<path d="M313.1 395.3h2.7zM313.1 395.3l2.7 .2z"/>
<path d="M313 393.3l3 .1zM313 393.3l3 .1z"/>
<path d="M313 395.2h2.9zM313 395.2l2.8 .1z"/>
<path d="M312.9 393.4l3.2 .2zM312.9 393.4l3.2 .2z"/>
<path d="M312.9 395h3.1zM312.9 395l3 .2z"/>
<path d="M312.9 393.6l3.2 .1zM312.9 393.6l3.2 .1z"/>
<path d="M312.9 394.9h3.2zM312.9 394.9l3.1 .1z"/>
<path d="M312.8 393.7l3.4 .2zM312.8 393.7l3.4 .2z"/>
<path d="M312.8 394.7h3.3zM312.8 394.7l3.3 .2z"/>
<path d="M312.8 393.9l3.4 .2zM312.8 393.9l3.4 .2z"/>
<path d="M312.8 394.6h3.4zM312.8 394.6l3.3 .1z"/>
<path d="M312.8 394.1l3.4 .1zM312.8 394.1l3.4 .1z"/>
<path d="M312.8 394.2l3.4 .2zM312.8 394.2l3.4 .2z"/>
<path d="M312.8 394.4h3.4zM312.8 394.4l3.4 .2z"/>
<path d="M199 402.9l.5 .1zM199.1 403h.4z"/>
<path d="M198.7 402.9h1.1zM198.7 402.9h1z"/>
<path d="M198.6 402.8h1.5zM198.6 402.8l1.2 .1z"/>
<path d="M198.5 402.7h1.7zM198.5 402.7l1.6 .1z"/>
<path d="M198.3 402.7h2zM198.3 402.7h1.9z"/>
<path d="M198.2 402.5h2.2zM198.2 402.5l2.1 .2z"/>
<path d="M198.1 400l2.6 .1zM197.9 400.1h2.8z"/>
<path d="M198.1 402.4h2.5zM198.1 402.4l2.3 .1z"/>
<path d="M197.9 400.1l2.9 .2zM197.9 400.1l2.9 .2z"/>
<path d="M197.9 402.3h2.8zM197.9 402.3l2.7 .1z"/>
<path d="M197.9 400.3l3 .1zM197.9 400.3l3 .1z"/>
<path d="M197.9 402.2h2.9zM197.9 402.2l2.8 .1z"/>
<path d="M197.8 400.4l3.1 .2zM197.8 400.4l3.1 .2z"/>
<path d="M197.8 402h3.1zM197.8 402l3 .2z"/>
<path d="M197.7 400.6l3.3 .1zM197.7 400.6l3.3 .1z"/>
<path d="M197.7 401.9h3.2zM197.7 401.9l3.2 .1z"/>
<path d="M197.6 400.7l3.4 .2zM197.6 400.7l3.4 .2z"/>
<path d="M197.6 401.7h3.4zM197.6 401.7l3.3 .2z"/>
<path d="M197.6 400.9l3.4 .2zM197.6 400.9l3.4 .2z"/>
<path d="M197.6 401.1l3.5 .1zM197.6 401.1l3.5 .1z"/>
<path d="M197.6 401.4l3.4 .2zM197.6 401.4l3.4 .2z"/>
<path d="M197.6 401.6h3.4zM197.6 401.6l3.4 .1z"/>
<path d="M197.6 401.2h3.5zM197.6 401.2l3.4 .2z"/>
<path d="M324.6 444.8h.6zM324.7 444.8h.5z"/>
<path d="M324.7 441.4h.7zM324.6 441.4h.8z"/>
<path d="M324.6 441.4h.9zM324.4 441.4h1.1z"/>
<path d="M324.4 441.4l1.3 .1zM324.2 441.5h1.5z"/>
<path d="M324.4 444.7h1.1zM324.4 444.7l1 .1z"/>
<path d="M324.2 441.5l1.6 .1zM324.1 441.6h1.7z"/>
<path d="M324.2 444.7h1.5zM324.2 444.7h1.3z"/>
<path d="M324.1 441.6l1.9 .1zM324.1 441.6l1.9 .1z"/>
<path d="M324.1 444.6h1.7zM324.1 444.6l1.6 .1z"/>
<path d="M323.9 441.7l2.2 .1zM323.8 441.8h2.3z"/>
<path d="M323.9 444.5h2.1zM323.9 444.5l1.9 .1z"/>
<path d="M323.8 441.8l2.4 .1zM323.7 441.9h2.5z"/>
<path d="M323.8 444.4h2.3zM323.8 444.4l2.2 .1z"/>
<path d="M323.7 441.9l2.6 .1zM323.7 441.9l2.6 .1z"/>
<path d="M323.7 444.3h2.5zM323.7 444.3l2.4 .1z"/>
<path d="M323.6 442l2.8 .2zM323.6 442l2.8 .2z"/>
<path d="M323.6 444.2h2.7zM323.6 444.2l2.6 .1z"/>
<path d="M323.5 442.2l3 .1zM323.5 442.2l3 .1z"/>
<path d="M323.5 444h2.9zM323.5 444l2.8 .2z"/>
<path d="M323.4 442.3l3.2 .2zM323.4 442.3l3.2 .2z"/>
<path d="M323.4 443.9h3.1zM323.4 443.9l3 .1z"/>
<path d="M323.3 442.5l3.3 .1zM323.3 442.5l3.3 .1z"/>
<path d="M323.3 443.7h3.3zM323.3 443.7l3.2 .2z"/>
<path d="M323.3 442.6l3.4 .2zM323.3 442.6l3.4 .2z"/>
<path d="M323.3 443.6h3.3zM323.3 443.6l3.3 .1z"/>
<path d="M323.2 442.8l3.5 .1zM323.2 442.8l3.5 .1z"/>
<path d="M323.2 442.9l3.5 .2zM323.2 442.9l3.5 .2z"/>
<path d="M323.2 443.1l3.5 .2zM323.2 443.1l3.5 .2z"/>
<path d="M323.2 443.3l3.5 .1zM323.2 443.3l3.5 .1z"/>
<path d="M323.2 443.4h3.5zM323.2 443.4l3.4 .2z"/>
</g>
<g font-size="11.2">
<text x="33.9" y="17.2">АЧР: Ввод</text>
<text x="525.9" y="41.5">ЧАПВ: Ввод</text>
<text x="46.3" y="45.2">ОВ ЧАПВ</text>
<text x="507.4" y="65">ЧАПВ: Оперативный</text>
<text x="27.8" y="69.6">Вывод терминала</text>
<text x="538" y="74.3">вывод</text>
<text x="31.9" y="97.5">В: Включен</text>
<text x="22" y="139.5">Сброс блокир. ЧАПВ</text>
<text x="512.6" y="139.3">ЧАПВ: Готовность</text>
<text x="35" y="164.5">КСВ: РФК</text>
<text x="13.7" y="188.9">ЛО РЗ: Отключение</text>
<text x="11.2" y="215.8">КСВ: Блокировка вкл</text>
<text x="513" y="211.4">ЧАПВ:</text>
<text x="545.7" y="211.4">Блок</text>
<text x="565.5" y="211.4">. повт</text>
<text x="588.6" y="211.4">.</text>
<text x="539.7" y="220.8">ЧАПВ</text>
<text x="22.6" y="240.6">Блокировка ЧАПВ</text>
<text x="19.8" y="263.8">КСВ: В аварийно</text>
<text x="36.1" y="273.2">отключен</text>
<text x="509.9" y="275.4">ЧАПВ: Разрешение</text>
<text x="516" y="303.3">ЧАПВ: Включить</text>
<text x="18.2" y="310.4">АЧР: Отключение</text>
<text x="526.5" y="331.3">ЧАПВ: Пуск</text>
<text x="49" y="349.4">ЧАПВ</text>
<text x="527.2" y="397.7">ЧАПВ: ИО F</text>
<text x="515.7" y="446.4">ЧАПВ: Блок по U</text>
</g>
<g font-size="8.8">
<text x="184.7" y="27.5">&amp;</text>
<text x="233.5" y="34.4">&amp;</text>
<text x="147" y="55.4">1</text>
<text x="282.4" y="62.3">&amp;</text>
<text x="232.3" y="83.3">T1</text>
<text x="205.6" y="97.3">&amp;</text>
<text x="228.6" y="97.3">TON</text>
<text x="304" y="118.2">1</text>
<text x="205.6" y="128.7">S</text>
<text x="222.5" y="128.7">М</text>
<text x="341.7" y="135.7">S</text>
<text x="357.3" y="135.5">Q1</text>
<text x="157.5" y="139.2">1</text>
<text x="203.8" y="149.6">R1</text>
<text x="339.9" y="156.6">R1</text>
<text x="157.5" y="215.9">1</text>
<text x="177.7" y="268.3">&amp;</text>
<text x="144.6" y="276.9">T3</text>
<text x="237.1" y="282.2">S</text>
<text x="252.6" y="282.1">Q1</text>
<text x="292.8" y="285.7">&amp;</text>
<text x="144.2" y="289.2">TP</text>
<text x="341.7" y="292.7">&amp;</text>
<text x="413.3" y="289.2">T2</text>
<text x="463.8" y="296.2">&amp;</text>
<text x="235.2" y="303.2">R1</text>
<text x="410" y="303.2">TON</text>
<text x="144.6" y="315.3">1с</text>
<text x="171.4" y="324.1">1</text>
<text x="224.9" y="329.3">T4</text>
<text x="224.4" y="341.5">TP</text>
<text x="341.7" y="348.5">&amp;</text>
<text x="140.8" y="362.1">F&gt;</text>
<text x="216.4" y="367.7">Т2+5мс</text>
<text x="66" y="389.5">Гц</text>
<text x="31.2" y="390.4">F</text>
<text x="226.5" y="390.4">&amp;</text>
<text x="114.3" y="424.9">U</text>
<text x="163.9" y="424.9">U&lt;</text>
<text x="226.5" y="439.2">&amp;</text>
<text x="15.6" y="447.9">UAB, UBC,</text>
<text x="67.7" y="453.2">В</text>
<text x="25.7" y="458.5">UCA</text>
</g>
<g font-size="8.5">
<text x="144.8" y="23.9">SGF1</text>
<text x="148.3" y="104.2">SGF4</text>
<text x="368.2" y="292.6">SGF2</text>
<text x="284.4" y="331">SGF3</text>
</g>
<g font-size="6.1">
<text x="131.6" y="30">&quot;0&quot;</text>
<text x="145.6" y="33.5">0</text>
<text x="131.6" y="40.8">&quot;1&quot;</text>
<text x="145.6" y="44">1</text>
<text x="135.1" y="110.3">&quot;0&quot;</text>
<text x="149.1" y="113.8">0</text>
<text x="149.1" y="124.2">1</text>
<text x="368.9" y="302.2">0</text>
<text x="368.9" y="312.7">1</text>
<text x="285.1" y="340.6">0</text>
<text x="285.1" y="351.1">1</text>
</g>
<text font-size="5.8" x="119.5" y="424.9">мин</text>
</svg>
